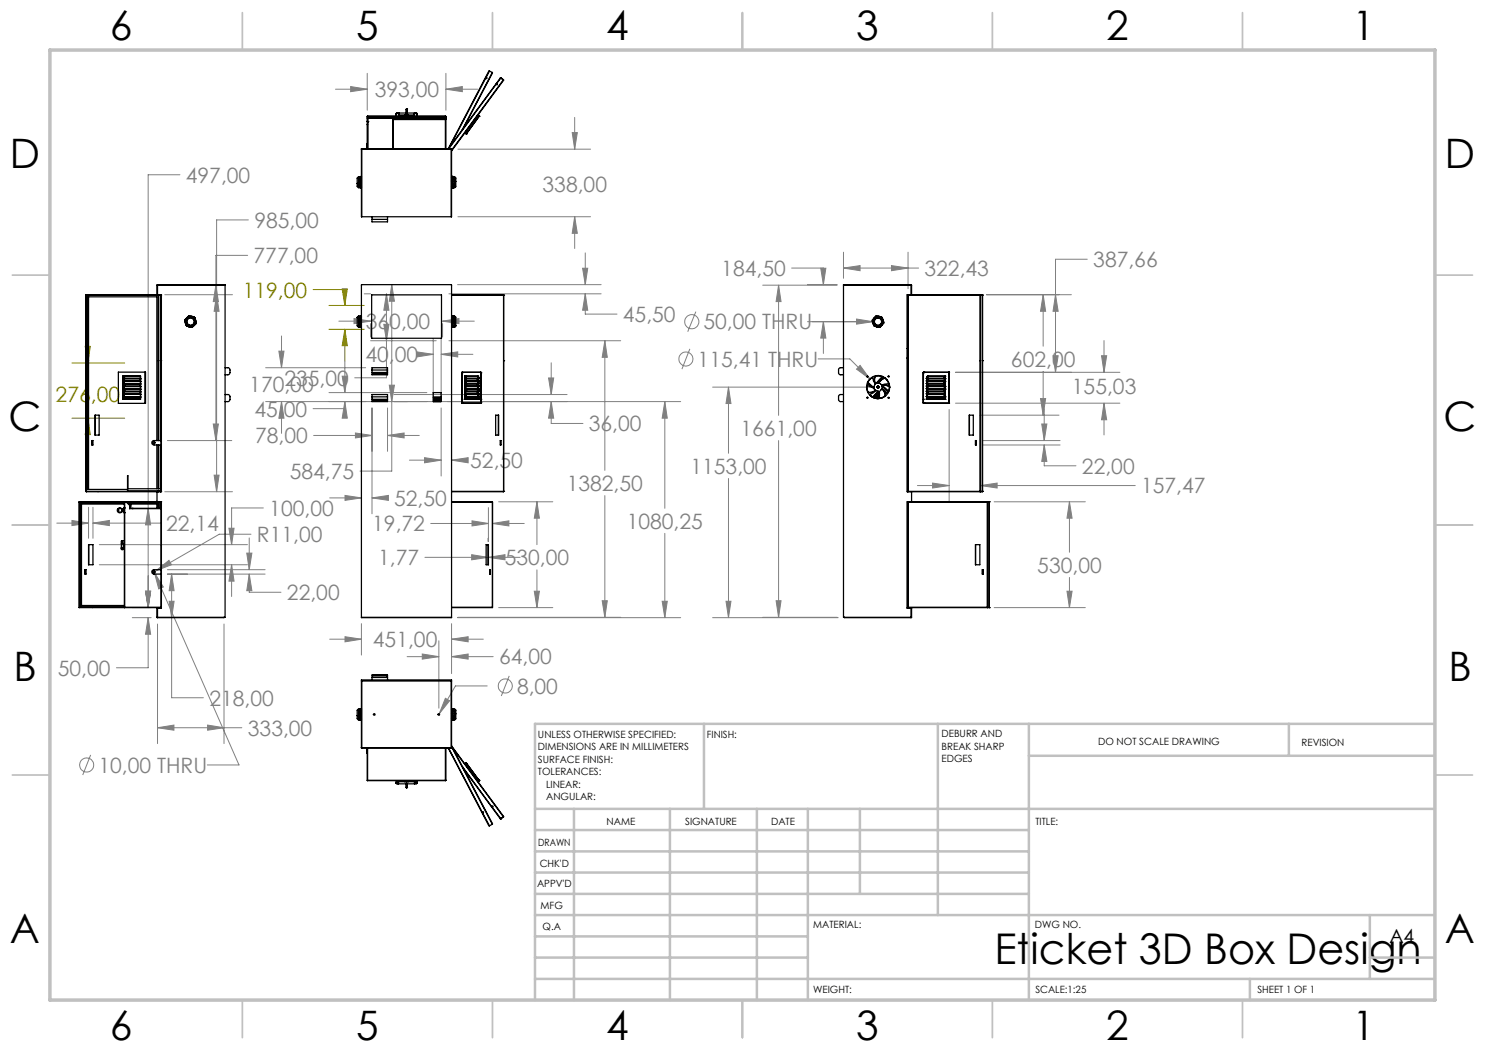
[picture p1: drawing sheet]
<svg xmlns="http://www.w3.org/2000/svg" width="297mm" height="210mm" viewBox="0 0 297 210" stroke-linecap="round" stroke-linejoin="round" font-family="sans-serif">
<g fill="none" stroke="#808080" stroke-width=".2">
<path d="M67.1 17.8h6.3M70.1 17.3l3.3 .5-3.3 .5zM73.4 14.7v7.3M89.2 17.8l3.3-.5v1zM89.2 14.7v7.3M89.2 17.8h6.3M36 35h-6.4v86.5M91.6 29.8h26.5M114.4 26.5h1.1l-.6 3.3zM114.9 23.5v6.3M32.9 58.9h13.6M43.2 57l.5 3.3h-1z"/>
<path d="M43.3 58.9l.5 3.4h-1zM49.5 51.1h-6.3v37M49.7 44h-6.4v54.3M72.8 58.8h1.3M77.3 58.8l.5 3.2h-1zM77.3 58.8v16.8h-6.4M78.4 56.9l.5 3.3h-1zM78.4 56.9v37.3h-6.4M89.8 58.8h30.4M91.5 56.9h28.7M91.6 43.3h26.5M114.9 43.3l.6 3.4h-1.1z"/>
<path d="M114.9 43.3v6.4M116.5 53.6h1l-.4 3.3zM117.1 58.8l.4 3.2h-1zM117.1 58.8v4h6.3M117.1 50.6v6.3M152.5 57h14.9M155.7 57l.5 3.3h-1zM155.7 57v26.1M158.3 53.6h6.4v3.3M161.5 56.9h5.9M164.1 53.6h1.1l-.5 3.3zM168.7 53.6l3.3-.5v1z"/>
<path d="M168.7 50.4v5.3M168.7 53.6h15M178.3 53.1l3.3 .5-3.3 .5zM181.6 50.4v7.3M197.3 58.9h17M208.6 58.9l.5 3.4h-1zM208.6 58.9v10.3M211.1 58.9l.5 3.4h-1zM217.5 51.8h-6.4v22.7M53.1 73.5h20M55.8 70.2h1l-.5 3.3zM56.3 67.2v6.3"/>
<path d="M65.8 78.5h19.6M67.8 64.2h6.3M68.4 75.2h1.1l-.5 3.3zM69 72.2v6.3M70.8 63.7l3.3 .5-3.3 .5zM74.1 64.7v2.7M74.1 68.1h13.1M76.8 64.9h1l-.5 3.2zM77.9 77h1l-.5 3.3zM78.8 78.9h34.6M83.3 70.4l3.3 .5-3.3 .5zM84.8 70.9h1.8"/>
<path d="M86.6 67.7v11.3M88.2 70.9l3.3-.5v1zM88.2 67.7v11.3M88.2 70.9h6.4M88.5 64.2l3.3-.5v1zM88.5 64.7v2.7M88.5 64.2h6.4M89.8 68.1h34.3M109.7 75.6h1l-.5 3.3zM110.2 72.6v6.3M121 68.1l.5 3.4h-1.1zM121 68.1v26"/>
<path d="M138 69.8l-1.6 4M139.2 62.3l-1.7 4M142.5 77.4h31.8M145.7 77.4l.5 3.3h-1zM145.7 77.4v13.3M161.5 64.3h13.1M163.6 71.8h6.4l4 4M164.7 64.3l.5 3.3h-1.1zM164.7 64.3v6.4M171.3 63.8l3.3 .5-3.3 .5zM172 73.1l2 2.7-2.7-2zM191.1 74.5h32.9"/>
<path d="M208.1 79.7h1l-.5 3.3zM208.6 74.3v8.7M210.6 71.1h1l-.5 3.4zM220.3 71.1h1l-.5 3.4zM220.8 68.1v6.4M32.9 98.3h13.6M33.5 88.1h12.9M42.7 84.8h1l-.5 3.3zM42.8 95h1l-.5 3.3zM53.1 80.3h83M56.3 80.3l.5 3.3h-1zM56.3 80.3v6.4"/>
<path d="M62.7 87.1h11.7M65.9 99.6h6.4M69 80.3l.5 3.3h-1.1zM69 80.3v1.4h-6.4M69 99.1l3.3 .5-3.3 .5zM71.1 86.6l3.3 .5-3.3 .5zM74.4 99.6l3.3-.5v1zM74.4 81.6v21.2M74.4 99.6h3.2M77.5 87.1l3.3-.5v1zM77.5 81.6v8.7M77.5 87.1h6.4"/>
<path d="M81.9 92h6.3M84.9 91.5l3.3 .5-3.3 .6zM88.2 81.6v13.6M90.3 92l3.3-.5v1.1zM90.3 92h2.6M110.2 80.3l.5 3.3h-1zM110.2 80.3v4.4h6.4M121 99.1v24.4M133 80.3l.5 3.3h-1.1zM133 80.3v21.4M145.7 95.7v27.8M155.7 88.1v35.4"/>
<path d="M183.5 97.1h6.3M186.5 96.6l3.3 .5-3.3 .5zM189.8 81.9v18.4M191.1 80.6h32.9M195.9 83h15.9M196.1 97.1l3.3-.5v1zM196.1 97.1h30.9M196.5 88.1h15.5M196.5 89h15.5M208.4 84.8h1l-.6 3.3zM208.8 89l.6 3.3h-1zM208.8 89v4.2h6.4"/>
<path d="M208.8 81.8v6.3M220.8 80.6l.5 3.4h-1zM220.8 80.6v6.4M11.4 104.6h6.3M14.4 104.1l3.3 .5-3.3 .5zM17.7 101.5v6.2M18.6 104.6l3.3-.5v1zM18.6 101.5v6.2M18.6 104.6h13.4M19.9 113h29.6M19.9 108.9h29.6M29.1 118.2h1l-.5 3.3z"/>
<path d="M29.6 101.7l.5 3.3h-1zM30.9 114.6l1.8 2.8-.9 .4zM30.9 114.6l16.9 38.4h-6.3M31.2 114.2l2.6-2.1 .5 .9zM33.5 113.9h19.5M33.5 114.8h19.5M34.3 114.8l.5 3.3h-1zM34.3 114.8v24.8h6.4M45.8 105.6h1l-.5 3.3zM46.3 113l.5 3.2h-1zM46.3 113v6.3M49.4 110.6h1l-.6 3.3z"/>
<path d="M49.8 114.8l.6 3.3h-1zM49.8 114.8v3.7h6.4M49.8 107.6v6.3M50.2 106.8h-6.3l-12.7 7.4M52.7 101.6h-6.4v7.3M85 111.5h12.6M86.1 104.7h11.6M94.3 110.9l3.3 .6-3.3 .5zM94.4 104.2l3.3 .5-3.3 .5zM97.6 107.7v.6M97.7 111.5l3.3-.6v1.1zM97.7 101.5v6.8"/>
<path d="M97.7 111.5h6.3M98.5 104.7l3.3-.5v1zM98.5 104.7h6.3M99.7 100.4h10.9M106.9 118.2h1l-.5 3.3zM107.4 100.4l.5 3.2h-1zM107.4 100.4v8.5M107.4 114v7.5M133 106.7v16.8M198.8 100.4h18.3M213.4 118.2h1l-.5 3.3zM213.9 100.4l.5 3.2h-1z"/>
<path d="M213.9 100.4v10M213.9 115.5v6M26.5 121.5h3.7M26.5 123.5h3.7M29.6 123.5l.5 3.4h-1zM29.6 123.5v10.1h-6.3M31.5 124.8v23.9M33.8 120.3h1l-.5 3.2zM44.8 124.8v23.9M65.9 127.8h6.4M69 127.3l3.3 .5-3.3 .6zM72.3 124.7v6.3"/>
<path d="M81.4 131.3h6.4M84.5 130.8l3.3 .5-3.3 .5zM87.8 128.2v13.4M89.1 139.7l.8 .5-2.1 2.6zM90.3 127.8l3.3-.5v1.1zM90.3 131.3l3.3-.5v1zM90.3 124.7v10M90.3 127.8h6.4M90.3 131.3h8.3M91.5 123.5h44.6M91.6 123.5h32.5M97.4 137.2h-6.3l-3.3 5.6"/>
<path d="M99.7 121.5h10.9M101.8 135.2l-1.5 4M120.4 120.1h1.1l-.5 3.4zM132.4 120.3h1.1l-.5 3.2zM142.5 123.5h25.1M145.2 120.3h1l-.5 3.2zM152.5 123.5h14.9M155.2 120.1h1l-.5 3.4zM198.8 121.5h18.3M18.1 151l-1.6 4M31.5 145.5l3.3-.5v1zM31.5 145.5h16.9"/>
<path d="M41.5 145l3.3 .5-3.3 .5z"/>
<circle cx="137.2" cy="71.8" r="1.41"/>
<circle cx="138.4" cy="64.3" r="1.41"/>
<circle cx="101.1" cy="137.2" r="1.41"/>
<circle cx="17.3" cy="153" r="1.4"/>
</g>
<path d="M62.6 57.9h6.4v3.2M68.4 57.8h1.1l-.5 3.3zM14.4 72.6h10.5M17 69.3h1.1l-.5 3.3zM17.6 66.2v6.4M65.8 65.9h7M65.8 61.1h7M69 65.9l.5 3.2h-1.1zM69 65.9v6.3M14.4 83.6h10.5M17.6 83.6l.5 3.3h-1.1zM17.6 83.6v6.4" fill="none" stroke="#808000" stroke-width=".2"/>
<g fill="none" stroke="#c0c0c0" stroke-width=".35">
<path d="M48.5 2.5v7.5M98.5 2.5v7.5M148.5 2.5v7.5M198.5 2.5v7.5M248.5 2.5v7.5M2.5 55h7.5M287 55h7.5M2.5 105h7.5M287 105h7.5M2.5 155h7.5M287 155h7.5M48.5 200v7.5"/>
<path d="M98.5 200v7.5M148.5 200v7.5M198.5 200v7.5M248.5 200v7.5"/>
</g>
<g fill="none" stroke="#c0c0c0" stroke-width=".5">
<path d="M140.8 144.8v17M187.6 144.8v38.2M205.8 144.8v55.2M205.8 151.2h81.2M257.8 144.8v6.4M287 144.8h-180v55.2M107 161.8h180M107 178.8h98.8M107 174.5h98.8M107 170.3h98.8M107 166h98.8M114.8 161.8v38.2"/>
<path d="M134 161.8v38.2M151.4 161.8v38.2M161.6 161.8v38.2M172 161.8v17M107 195.8h180M107 191.5h54.6M107 187.3h54.6M107 183h180M250 195.8v4.2M274 191.5h13M274 183v12.8"/>
</g>
<path d="M10 10h277v190h-277z" fill="none" stroke="#c0c0c0" stroke-width=".7"/>
<path d="M69 65.9l.5 3.2h-1.1zM68.4 57.8h1.1l-.5 3.3zM17 69.3h1.1l-.5 3.3zM17.6 83.6l.5 3.3h-1.1z" fill="#808000"/>
<path d="M77.5 87.1l3.3-.5v1zM71.1 86.6l3.3 .5-3.3 .5zM69 80.3l.5 3.3h-1.1zM68.4 75.2h1.1l-.5 3.3zM55.8 70.2h1l-.5 3.3zM56.3 80.3l.5 3.3h-1zM78.4 56.9l.5 3.3h-1zM77.9 77h1l-.5 3.3zM70.8 63.7l3.3 .5-3.3 .5zM88.5 64.2l3.3-.5v1zM77.3 58.8l.5 3.2h-1zM76.8 64.9h1l-.5 3.2zM107.4 100.4l.5 3.2h-1zM106.9 118.2h1l-.5 3.3zM94.4 104.2l3.3 .5-3.3 .5zM98.5 104.7l3.3-.5v1zM94.3 110.9l3.3 .6-3.3 .5zM97.7 111.5l3.3-.6v1.1zM109.7 75.6h1l-.5 3.3zM110.2 80.3l.5 3.3h-1zM83.3 70.4l3.3 .5-3.3 .5zM88.2 70.9l3.3-.5v1zM133 80.3l.5 3.3h-1.1zM132.4 120.3h1.1l-.5 3.2zM90.3 127.8l3.3-.5v1.1zM69 127.3l3.3 .5-3.3 .6zM121 68.1l.5 3.4h-1.1zM120.4 120.1h1.1l-.5 3.4zM116.5 53.6h1l-.4 3.3zM117.1 58.8l.4 3.2h-1zM90.3 92l3.3-.5v1.1zM84.9 91.5l3.3 .5-3.3 .6zM74.4 99.6l3.3-.5v1zM69 99.1l3.3 .5-3.3 .5zM155.2 120.1h1l-.5 3.4zM155.7 57l.5 3.3h-1zM172 73.1l-.7 .7 2.7 2zM171.3 63.8v1l3.3-.5zM208.1 79.7h1l-.5 3.3zM208.6 58.9l.5 3.4h-1zM178.3 53.1l3.3 .5-3.3 .5zM168.7 53.6l3.3-.5v1zM208.4 84.8h1l-.6 3.3zM208.8 89l.6 3.3h-1zM213.4 118.2h1l-.5 3.3zM213.9 100.4l.5 3.2h-1zM220.3 71.1h1l-.5 3.4zM220.8 80.6l.5 3.4h-1zM211.1 58.9l.5 3.4h-1zM210.6 71.1h1l-.5 3.4zM186.5 96.6l3.3 .5-3.3 .5zM196.1 97.1l3.3-.5v1zM164.1 53.6h1.1l-.5 3.3zM164.7 64.3l.5 3.3h-1.1zM145.7 77.4l.5 3.3h-1zM145.2 120.3h1l-.5 3.2zM41.5 145l3.3 .5-3.3 .5zM31.5 145.5l3.3-.5v1zM49.4 110.6h1l-.6 3.3zM49.8 114.8l.6 3.3h-1zM29.1 118.2h1l-.5 3.3zM29.6 123.5l.5 3.4h-1zM30.9 114.6l.9 3.2 .9-.4zM31.2 114.2l3.1-1.2-.5-.9zM33.8 120.3h1l-.5 3.2zM34.3 114.8l.5 3.3h-1zM42.7 84.8h1l-.5 3.3zM43.2 57l.5 3.3h-1zM43.3 58.9l.5 3.4h-1zM42.8 95h1l-.5 3.3zM46.3 113l.5 3.2h-1zM45.8 105.6h1l-.5 3.3zM18.6 104.6l3.3-.5v1zM14.4 104.1l3.3 .5-3.3 .5zM29.6 101.7l.5 3.3h-1zM29.1 118.2h1l-.5 3.3zM89.1 139.7l-1.3 3.1 2.1-2.6zM90.3 131.3l3.3-.5v1zM84.5 130.8l3.3 .5-3.3 .5zM114.4 26.5h1.1l-.6 3.3zM114.9 43.3l.6 3.4h-1.1zM89.2 17.8l3.3-.5v1zM70.1 17.3l3.3 .5-3.3 .5z" fill="#808080"/>
<g fill="none" stroke="#000" stroke-width=".25">
<path d="M97.2 15.5l-7.3 13.9M97.9 14.2h-.1l-8.2 15.6 10.5-14.2M97.9 14.2l-.7 1.3M97.9 14.2l.6 .3M98.5 14.5l-5.8 11M98.5 14.5l-6.1 11.5M99.3 16.8l-9.6 13M100.1 15.6h.1M100.2 15.6l.4 .4M100.2 15.6l-.9 1.2M100.2 15.5v.1M100.2 15.5l-.1 .1"/>
<path d="M100.2 15.5l.5 .4M100.6 16h.1M100.6 16l-10.3 14M100.7 15.9l-.1 .1M100.7 15.9v.1M100.7 16l-10.4 14.2M71.4 36.7v.6l.3 .2M71.4 36.7l.3 .1M71.7 35.4l-.3 .2v1.1M71.7 35.4v1.4M71.7 36.8v.7M71.7 37.5h.3"/>
<path d="M71.7 35.4h.3M72 37.5h.1M72 35.4v.3M72 35.7v1.1M72 36.8v.7M72 37.5v.1M72 37.5l.3 .1M72 35.7l.1 .3M72 36.8l.1 .4M72.1 36h.2v.3h-.2M72.1 36v.3M72.1 37.2h.2v.2h-.2"/>
<path d="M72.1 37.2v.2M72.1 35.3h.1M72.1 35.3h.2h-.2M72.1 35.3l-.1 .1M72.1 36.3l-.1 .5M72.1 35.3l-.1 .4M72.1 37.4l-.1 .1M72.3 29.8h.1M72.3 29.8l.1 13.5M72.4 29.8v13.5M72.4 29.8h17.8M73.3 29.2v.6"/>
<path d="M73.3 29.2h.1M73.4 23.6h15.8M73.4 23.3h.1M73.4 24.3h.1M73.4 24.9h.1M73.4 28.7v.5M73.4 28.7h-.1v.5M73.4 23.3v5.4M73.4 29.2v.6M73.5 23.2v.1M73.5 23.2l-.1 .1M73.5 24.3h.1"/>
<path d="M73.5 23.3v6.5M73.5 23.2h15.6M73.5 23.3h15.6M73.6 24.3h.1M78.6 23.9h10.6M78.6 23.9v5.9M79.2 22.7h.6M79.2 22.8v.1M79.2 22.7v.1M79.2 22.7l.1-.1 .5 .1M79.2 22.9v.3M79.4 22.6h.2"/>
<path d="M79.6 22.6h-.2h.3M79.7 22.6h.1M79.7 22.6h1.5M79.8 22.7v.2M79.8 22.7h.1M79.8 22.9v.3M79.8 23h1.5M80.8 23.8h1M80.8 23.2h.1M80.8 23.2h1M80.9 23.2h-.1M80.9 23.2h.9"/>
<path d="M80.9 23.1h.8M80.9 23.1v.1M81 23.6v.2M81 23.8h.1M81.3 22.8v.2M81.3 22.8h.1M81.3 21.8l.1 .1v.9M81.3 21.8h-.1l.1 1M81.3 21.8h.1M81.3 21.8v1M81.4 22.8v.2M81.4 23h1.4"/>
<path d="M81.4 22.6h1.5M81.6 23.8h.1M81.6 23.6v.2M81.7 23.1l.1 .1M81.8 23.2h.1M82.8 22.7h.6M82.8 22.8v.1M82.8 22.7v.1M82.8 22.9v.3M82.9 22.6h.3h-.2M82.9 22.6l.5 .1M82.9 22.6h.1"/>
<path d="M82.9 22.6l-.1 .1M83.1 22.6h.1M83.4 22.7v.2M83.4 22.7h.1M83.4 22.9v.3M89 23.8v-.2h-15.4v6.2M89.1 23.3h.1M89.1 23.2v.1M89.1 23.2l.1 .1M89.1 23.3v.5M89.1 23.9v5.9M89.2 23.3v6.5"/>
<path d="M89.2 23.8h-10.6v6M90.2 29.8h.1M90.2 29.8h-17.9M90.2 29.8v13.5M90.3 29.8l-.1 13.5M90.3 37.5v.1M90.3 36.8v.1M90.3 35.6v.2M90.3 37.6h.3M90.3 37.6h.1M90.3 35.6v-.3h.3v.3M90.3 35.3v.1"/>
<path d="M90.3 35.8v1M90.3 36.9v.7M90.3 36.8h.3M90.3 36.9h.3M90.3 35.8h.3M90.3 35.6h.3M90.6 36.8v.1M90.6 35.6v.2M90.6 35.8v1M90.6 36.9v.7M90.9 35.4l.3 .2v.7M90.9 36.3h.3"/>
<path d="M90.9 35.4h-.3v2.1h.3M90.9 36.3v1.2M90.9 35.4v.9M91.2 36.3v1.1l-.3 .1M93 26.6h.1M93 26.6l.2 .2M93 26.6l.3 .2M93.2 26.8h.1M93.3 26.8h.1M95.6 23.1h.1M95.6 23v.1M95.6 23.1l-2.6 3.5"/>
<path d="M95.6 23.1l.2 .2M95.8 23.3h.1M95.8 23.2v.1M95.8 23.3l-2.5 3.5M17.2 59h.1M17.2 59h14.4M17.2 59v39.3M17.3 58.9l-.1 .1M17.3 58.9h14.1M17.6 59.4v38.5M17.7 59.4v38.5M31.4 57h.1"/>
<path d="M31.4 58.9h.1M31.4 57v1.9M31.5 58.9h.8v39.4h-15.1M31.5 56.9v.1M31.5 56.9h13.5v.1M31.5 56.9l-.1 .1M31.5 57h13.5M31.5 57v1.9M31.6 59h.2M31.6 59v29.1M31.8 59h.3M31.8 59v29.1"/>
<path d="M32.1 59h.1M32.1 59v29.1M32.2 58.9v39.4M45 57v66.5h-13.5M72.4 43.3h17.8M74.3 59h14v8.7h-14zM74.4 43.9v.5h3.1v-.5M74.4 43.3v.6M74.4 43.9h3.1M77.5 43.3v.6M90.3 58.9h10.3M90.3 59h10.4"/>
<path d="M100.6 58.9l.1 .1M100.7 59h.1M100.7 59v39.3M168.7 57v66.5h13.5M168.7 57h13.5M181.5 58.9v39.4M181.6 59v39.3M181.6 59h14.4M182.2 56.9v.1M182.2 56.9h-13.5v.1M182.2 57h.1M182.2 56.9l.1 .1"/>
<path d="M182.2 57v1.9M182.3 57v1.9M196 59h.1M196 59v39.3M196.1 59h.4M196.1 59v39.3M196.4 58.9l.1 .1M196.4 58.9h-15v39.4h15.1M196.5 59h.1M196.5 59v39.3M17.2 72.1h.1M17.6 72.1h.1"/>
<path d="M23.7 74.4h5.4v6.3h-5.4zM24.6 75.2h3.5v4.7h-3.5zM24.6 75.2v4.7M24.7 78.4l.2 .4M24.7 79.4h3.4M24.7 78.9h3.4M24.7 77.8h3.4M24.7 77.3h3.4M24.7 76.8h3.4M24.7 76.3h3.4M24.7 75.8h3.4M24.7 78.4h3.4"/>
<path d="M24.7 75.3v4.6M24.7 75.3l.2 .4M24.7 75.2v.1M24.7 75.8l.2 .4M24.7 76.3l.2 .4M24.7 76.8l.2 .4M24.7 77.3l.2 .4M24.7 77.8l.2 .5M24.7 78.4h.1M24.7 78.9l.2 .4M24.7 79.4l.2 .4M24.7 75.2h3.4"/>
<path d="M24.7 75.2l.2 .5M24.8 78.9h.1M24.8 79.4h.1M24.8 77.8h.1M24.8 76.8h.1M24.8 75.8h.1M24.8 77.3h.1M24.8 76.3h.1M24.8 79.3h.1M24.8 77.2h.1M24.8 75.7h.1M24.8 78.8h3.3"/>
<path d="M24.8 78.3h3.3M24.8 76.7h3.3M24.8 76.2h3.3M24.8 75.7v.1M24.8 77.2v.1M24.8 79.3v.1M24.8 78.8h.1M24.8 78.3v.1M24.8 79.8v.1M24.8 77.7v.1M24.8 76.7v.1M24.8 76.2v.1"/>
<path d="M24.8 78.3h.1M24.8 76.7h.1M24.8 76.2h.1M24.8 77.7h3.3M24.8 75.7h3.3M24.9 77.8h.1M24.9 78.8h.1M24.9 78.3h.1M24.9 79.3h.1M24.9 77.2h.1M24.9 76.7h.1M24.9 76.2h.1"/>
<path d="M24.9 75.7h.1M24.9 79.8h.1M24.9 77.7h.1M24.9 79.8v.1M24.9 77.7v.1M24.9 79.3h3.2M24.9 77.8h3.2M24.9 77.2h3.2M24.9 75.7h3.2M28.1 79.4h.1M28.1 78.9h.1M28.1 78.4h.1"/>
<path d="M28.1 77.8v.1M28.1 77.8h.1M28.1 77.3v.1M28.1 77.3h.1M28.1 76.8h.1M28.1 76.3h.1M28.1 75.8h.1M28.1 75.2v.1M29 74.4v6.3M31.6 72.1h.2M32.1 72.1h.1M32.2 69.7h.1"/>
<path d="M32.2 71.7h.1M37.9 65.1l-.1 .3M38.3 63.6a.79 .79 0 0 0-1 .5 .79 .79 0 0 0 .6 1M38.3 63.6a.79 .79 0 0 1 .6 .9 .79 .79 0 0 1-1 .6M38.4 63.3l-.1 .3M38.4 63.3a1.08 1.08 0 0 0-1.3 .7 1.08 1.08 0 0 0 .7 1.4M38.4 63.3a1.08 1.08 0 0 1 .7 1.3 1.08 1.08 0 0 1-1.3 .8M38.4 63.3l-.6-.1-.8 .8 .2 1.1 .6 .3M38.4 63.3l.6 .3 .3 1-.8 .8h-.7M45 78.9h.7l.3 .4-.1 .8-.2 .2h-.7M45 73.5h.7l.3 .4-.1 .9-.2 .2h-.7M71.4 63.6v.3a1.56 1.56 0 0 0 .2 1.5h.1"/>
<path d="M71.4 63.5v.1M71.7 63.2l-.3 .3M71.7 63.3l-.3 .3M71.7 63.3v2.1M71.7 63.2v.1M71.7 65.4h.3M71.7 63.2h.3M72 64.1v1M72 65.1v.3M72 63.2v.1M72 63.3v.8M72 65.4h.1"/>
<path d="M72 64.1l.1 .4M72 63.3l.1 .1M72 65.1l.1 .3M72.1 64.5v.2M72.1 64.5h.2v.2h-.2M72.1 63.4h.2v.2h-.2M72.1 63.4v.2M72.1 65.4v.1M72.1 63.2h-.1M72.1 65.4h.2M72.1 63.6l-.1 .5M72.1 64.7l-.1 .4"/>
<path d="M72.3 65.4v.1M72.3 63.2l-.3 .1M74.4 79.4v-.5h3.1v.5M74.4 79.9v.4h3.1v-.4M74.4 74.5v.5h3.1v-.5M74.4 74v-.5h3.1v.5M74.4 79.4h3.1M74.4 79.9h3.1M74.4 74v.5M74.4 79.4v.5M74.4 74h3.1M74.4 74.5h3.1"/>
<path d="M74.5 80h2.9v.2h-2.9zM74.5 74.6h2.9v.3h-2.9zM77.5 74v.5M77.5 79.4v.5M86.6 78.5h1.6v1.8h-1.6zM86.6 79.4h1.6M86.7 79.5v.8M87 79.5h.9v.5h-.9zM87 79.7h.9M88.2 79.5v.8M90.3 65.4h.1M90.3 63.2h.6"/>
<path d="M90.3 64v.2M90.3 65.1v.2M90.3 63.2h.1M90.3 64.2h.3M90.3 65.3v.2h.3v-.2M90.3 65.1h.3M90.3 64.2v.9M90.3 63.2v.8M90.3 64h.3M90.3 65.3h.3M90.3 63.2h.3M90.6 63.2h.1"/>
<path d="M90.6 65.4h.1M90.6 64v.2M90.6 63.2v2.2M90.6 65.1v.2M90.6 65.4h.3M90.6 63.2v.8M90.6 64.2v.9M90.9 63.2a1.35 1.35 0 0 1 .3 1.4v.5M90.9 63.2v2.2M90.9 65.4h.1M91.2 65.1l-.3 .3M92.4 79.9h.1"/>
<path d="M92.4 74.6h.1M92.4 74.5h3.8v6.1h-3.8zM92.4 74.5h.1M92.5 74.5l-.1 .1M93 75.7h.1M93 76.2h.1M93 76.7v.1M93 77.2h.1M93 77.7v.1M93 78.3h.1M93 78.8h.1M93 79.3h.1"/>
<path d="M93 79.8v.1M93 79.8h.1M93 79.5h.1M93 78.9h.1M93 78.4h.1M93 76.9h.1M93 77.7h.1M93 77.9h.1M93 77.4h.1M93 76.7h.1M93 76.3h.1M93 75.8h.1"/>
<path d="M93 75.3h.1M93 75.3v.4M93 75.8v.4M93 76.3v.4M93 76.9v.3M93 77.4v.3M93 77.9v.4M93 78.4v.4M93 78.9v.4M93 79.5v.3M93 75.2v.1M93 76.8v.1"/>
<path d="M93 77.3v.1M93 77.8v.1M93 78.3v.1M93 79.4v.1M93 79.9h.1M93 79.4h.1M93 76.8h.1M93 77.8h.1M93 77.3h.1M93 75.2h.1M93 79.4h2.6M93 79.3h2.8"/>
<path d="M93 78.8h2.6M93 77.8h2.6M93 77.8h2.8M93 77.3h2.6M93 77.2h2.8M93 76.8h2.6M93 76.3h2.6M93 75.8h2.6M93 75.7h2.8M93 75.2h2.6M93 79.9h2.8M93 78.4l.2 .4"/>
<path d="M93 78.4l.3 .4M93 78.9l.2 .4M93 78.9l.3 .4M93 77.9l.2 .4M93 77.8l.3 .4M93 79.5l.2 .3M93 79.4l.3 .4M93 77.4l.2 .3M93 77.3l.3 .4M93 75.8l.2 .4M93 75.8l.3 .4M93 76.3l.2 .4"/>
<path d="M93 76.3l.3 .4M93 75.3l.2 .4M93 75.2l.3 .5M93 76.9l.2 .3M93 78.8h2.8M93 77.7h2.8M93 78.3h2.8M93 76.7h2.8M93 76.2h2.8M93 78.4h2.6M93 76.2v.1M93 75.7v.1"/>
<path d="M93 77.2v.1M93 79.3v.1M93.2 79.8v.1M93.3 79.3h.1M93.2 79.3h.1M93.2 78.8h.1M93.2 78.3h.1M93.2 76.2h.1M93.2 77.7h.1M93.2 76.7h.1M93.2 77.2h.1M93.3 75.7h.1"/>
<path d="M93.2 75.7h.1M93.3 79.8h.1M93.3 78.8h-.1M93.3 78.2l-.1 .1M93.3 77.7h.1M93.3 77.2h.1M93.3 78.8h2.5M95.4 79.9h.1M95.4 75.7v.1M95.4 76.2v.1M95.4 76.7v.1M95.4 77.2v.1"/>
<path d="M95.4 77.8h.1M95.4 78.3v.1M95.4 78.8v.1M95.4 79.3v.1M95.5 79.3h.1M95.5 78.8h.1M95.5 78.3h.1M95.5 77.8h.1M95.5 77.2h.1M95.5 76.8h.1M95.5 76.2h.1M95.5 75.7h.1"/>
<path d="M95.5 79.4h.1M95.5 78.4h.1M95.5 77.3h.1M95.5 76.3h.1M95.5 75.8h.1M95.5 79.9h.1M95.5 78.3v.1M95.5 78.9h.1M95.5 76.2v.1M95.5 76.7v.1M95.5 75.7v.1M95.5 77.2l.1 .2"/>
<path d="M95.5 78.3l.1 .1M95.5 78.8v.1M95.5 79.3v.1M95.6 75.2h.1M95.6 78.9h.1M95.6 76.8h.1M95.6 79.4h.1M95.6 78.8h.1M95.6 78.3v.1M95.6 77.8v.1M95.6 77.3v.1M95.6 76.7v.1"/>
<path d="M95.6 75.8h.1M95.6 75.2v.1M95.6 77.8l.2 .5M95.6 78.4l.2 .4M95.6 78.9l.2 .4M95.6 79.4l.2 .4M95.6 77.4l.2 .3M95.6 75.8l.2 .4M95.6 76.8l.2 .4M95.6 76.3l.2 .4M95.6 75.3l.2 .4M95.6 77.3l.2 .4"/>
<path d="M95.8 78.8h.1M95.8 79.9h.1M95.8 79.3h.1M95.8 77.2h.1M95.8 78.3h.1M95.8 76.2h.1M95.8 75.7h.1M95.8 77.7v.1M95.8 78.2v.1M95.8 79.8v.1M95.8 76.7h.1M95.8 79.8h.1"/>
<path d="M95.8 77.7h.1M96.1 74.5l.1 .1M96.1 74.5h.1M96.2 74.6h.1M96.2 79.9h.1M100.7 72.1h.1M168.7 78.9h-.7l-.3 .3v.9l.3 .2h.7M168.7 73.5h-.7l-.3 .4v.8l.3 .3h.7M173.3 77.4h.1M173.5 79.5v.1M173.5 76.6l1.6 1.4M173.5 75.2v.2"/>
<path d="M173.6 78.4a1.46 1.46 0 0 0 1.6-.3l-.6 .5-.6 .3 .6 .5M173.7 76.8l.5 .4M174 79h.1M174 79.1h.2M174.4 79.4h.1M174.4 77.4l-.9-.3a1.26 1.26 0 0 0 .1 1.3M174.5 77.3l.3 .1M174.6 79.4h.1M174.7 77.4l.1 .1h-.1M174.9 79.6l-.1-.1 .4 .1M174.9 79.5v.1M175 79.6h.1"/>
<path d="M175.1 75.2a1.41 1.41 0 0 0 0 1.6l-.4-.6-.1-.7a1.58 1.58 0 0 0-1 1M175.1 75.2l-.2 .8 .3 .8M175.1 75.2h.6l.7 .1M175.1 78l.5 .2 .1 .1-.1 .1M175.1 79.6v.1M175.1 63.2h.2l1.1 .3 .3 1.2-.7 .7-1.2-.3-.4-.9zM175.1 78l-.7 .4h-.8M175.2 79.6h.1M175.2 79.7h.1M175.2 79.6v.1M175.3 79.7h.1M175.3 79.6v.1"/>
<path d="M175.4 65.1v.3M175.4 79.4v.3l-.1-.2M175.5 79.7h.1M175.6 79.7l-.1-.3v.3M175.6 78.4l-1 1.1M175.6 78.4l-.9 1.1M175.6 75.1h.1M175.6 78.4l-.1-.1-1 1.2M175.6 79.1h.3M175.6 79.4h.2l-.1 .3zM175.6 79h.3M175.7 79.7h.1"/>
<path d="M175.8 63.5a.81 .81 0 0 0-1 .7 .81 .81 0 0 0 .6 .9M175.8 63.5a.81 .81 0 0 1 .6 1 .81 .81 0 0 1-1 .6M175.8 78.4l-.3 .9-.3 .3M175.8 63.3a1.06 1.06 0 0 1 .8 1.2 1.06 1.06 0 0 1-1.2 .9M175.8 63.3v.2M175.8 63.3a1.06 1.06 0 0 0-1.3 .8 1.06 1.06 0 0 0 .9 1.3M175.8 78.4l-.2 .9-.4 .3M175.9 78.3l-.1 1.3a1.27 1.27 0 0 0 1.3-.5M176.2 79.6h.1M176.3 77.8l.5 .6 .3 .7M176.4 77a1.6 1.6 0 0 1 1.5 .4l-.7-.3zM176.5 75.3l-1.6 1.7-.1 .6-1.3-1.2"/>
<path d="M176.5 79.5v.1M176.6 75.3l-1.2 1.4 .7 .1 1.7 1.4M177 75.6l-.8 .3-.4 .8 .2-.6M177 75.6l-.7 .4-.5 .7M177 75.6l.8 1.2h-1l-.4 .2M177.4 76l.1 .1M177.6 79.5h.2M177.6 75.3h.2M177.7 78.3l-.3 .4-.3-.5-.7-.5a1.42 1.42 0 0 1 .7 1.4M177.7 78.4l-1.3-1.2-.2 .8-1.4 1.6M177.9 77.4l-.2 .8M177.9 77.3v.2"/>
<path d="M177.9 77.4h.1M181.4 69.7h.1M181.4 71.6h.1M181.6 72.1h.1M184.6 74.5h5.2v6.1h-5.2zM184.7 74.6h.1M184.7 79.9h.1M184.7 74.6v5.9M184.7 74.5h.1M184.7 74.5v.1M185.3 75.7h3.7M185.3 77.2h3.7"/>
<path d="M185.3 76.2h.1M185.3 77.7l3.7 .1M185.3 76.7h.1M185.3 78.3h.1M185.3 79.8h.1M185.3 79.3h3.7M185.3 78.8h3.7M185.3 75.7h.1M185.3 77.2h.1M185.3 77.7h.1M185.3 79.3h.1M185.3 78.8h.1"/>
<path d="M185.3 79.8h3.7M185.3 77.7h3.7M185.3 78.2l3.7 .1M185.3 76.7h3.7M185.3 76.2h3.7M185.3 78.8h3.5M185.5 79.9h.1M185.5 75.7h.1M185.5 76.2h.1M185.5 76.7v.1M185.5 77.2h.1M185.5 77.8h.1"/>
<path d="M185.5 78.3h.1M185.5 78.8h.1M185.5 79.3h.1M185.5 75.2v.1M185.5 75.8h.1M185.5 76.3h.1M185.5 76.8v.1M185.5 77.3v.1M185.5 77.8v.1M185.5 78.3v.1M185.5 78.9h.1M185.5 79.4v.1"/>
<path d="M185.5 75.2h.1M185.5 76.8h.1M185.5 77.3h.1M185.5 79.4h.1M185.5 75.8l-.2 .4M185.5 77.3l-.2 .4M185.5 78.4h.1M185.5 79.4l-.2 .4M185.5 79.4h3.5M185.5 78.8l3.5 .1M185.5 77.8h3.5M185.5 77.3h3.5"/>
<path d="M185.5 76.8h3.5M185.5 76.3h3.5M185.5 75.8h3.5M185.5 75.2h3.5M185.5 78.4h3.5M185.5 75.3l-.2 .4M185.5 76.3l-.2 .4M185.5 76.8l-.2 .4M185.5 77.8l-.2 .5M185.5 78.4l-.2 .4M185.5 78.9l-.2 .4M185.5 76.2v.1"/>
<path d="M185.5 75.7v.1M185.5 77.2v.1M185.5 78.8v.1M185.5 79.3v.1M185.6 79.9h.1M185.6 75.7v.1M185.6 76.2v.1M185.6 76.7v.1M185.6 77.2v.1M185.6 77.8h.1M185.6 78.3v.1M185.6 78.8v.1"/>
<path d="M185.6 79.3v.1M188.8 76.2h.1M188.8 75.7h.1M188.8 77.7h.1M188.8 77.2h.1M188.8 76.7h.1M188.8 78.2v.1M188.8 78.3h.1M188.8 78.8h.1M188.8 79.3h.1M188.8 79.8v.1M188.8 79.8h.1"/>
<path d="M188.9 79.3h.1M188.9 78.8h.1M188.9 78.3h.1M188.9 77.8h.1M188.9 77.2h.1M188.9 76.8h.1M188.9 76.2h.1M188.9 75.7h.1M188.9 76.3h.1M188.9 77.3h.1M188.9 76.7l.1 .1M188.9 75.8h.1"/>
<path d="M188.9 79.4h.1M188.9 78.9h.1M188.9 78.3v.1M188.9 79.9h.1M188.9 75.7v.1M188.9 76.2v.1M188.9 77.2v.1M188.9 78.8v.1M188.9 79.3v.1M189 79.4v.1M189 78.9h.1M189 78.3v.1"/>
<path d="M189 77.8v.1M189 77.3v.1M189 76.8v.1M189 76.3h.1M189 75.8h.1M189 75.2v.1M189 78.4h.1M189 77.7l-.1 .1M189 75.7h-.1M189 77.2h-.1M189 79.3h-.1M189 79.8l-.1 .1"/>
<path d="M189 76.2h.1M189 76.7h.1M189 76.8h.1M189 77.2h.1M189 75.3h.1M189 75.7h.1M189 77.7h.1M189 77.4h.1M189 75.2h.1M189 78.8h.1M189 77.9h.1M189 77.8h.1"/>
<path d="M189 78.3h.1M189 77.3h.1M189 79.3h.1M189 79.5h.1M189 79.4h.1M189 79.8h.1M189 79.9h.1M189 75.3v.4M189 75.8v.4M189 76.3v.4M189 76.9v.3M189 77.4v.3"/>
<path d="M189 77.9v.4M189 78.3v.5M189 78.9v.4M189 79.5v.3M189 76.8l-.2 .4M189 76.9l-.2 .3M189 75.8l-.2 .4M189 76.3l-.2 .4M189 75.2l-.2 .5M189 75.3l-.2 .4M189 77.3l-.2 .4M189 77.8l-.2 .4"/>
<path d="M189 77.9l-.2 .4M189 78.4l-.2 .4M189 79.4l-.2 .4M189 79.5l-.2 .3M189 78.9l-.2 .4M189 77.7v.1M189 76.7v.1M189.7 74.5l.1 .1M189.7 74.5h.1M189.8 74.5h.1M189.8 79.9h.1M189.8 74.6v5.9"/>
<path d="M189.8 74.6h.1M196 72.1h.1M196.5 72.1h.1M17.2 98.3h.1M17.2 98.3h14.4M18.4 88.1h.2v.9h-.2zM19 83h.8v4h-.8zM19.1 83v4M31.4 88.1v-28.7h-13.9v38.5h8M31.4 89v8.7M31.5 98.3l-.1 .1v1.9l.1 .1M31.6 98.3h.2"/>
<path d="M31.6 89v8.7M31.6 98.2v.1M31.8 98.3h.3M31.8 89v8.7M31.8 98.2v.1M32.1 98.3h.1M32.1 89v8.7M32.1 98.2v.1M32.2 88.1h-1.4a.44 .44 0 0 0-.4 .5 .44 .44 0 0 0 .4 .4h1.4M32.2 97.7h-6.6l-.1-2.6v3.1h6.7M86.7 80.1h1.5M90.3 98.3h10.3"/>
<path d="M90.3 98.3h10.4M92.4 80.5l.1 .1M92.4 80.6h.1M92.4 80.5h.1M96.1 80.6h.1M96.2 80.5l-.1 .1M96.2 80.5h.1M99.1 83h.6v4h-.6zM99.7 83v4M100 88.1h.2v.9h-.2zM100.1 88.1v.9M100.7 98.3h-.1"/>
<path d="M100.7 98.3h.1M181.5 89h.1M181.5 88.1h.1M181.5 97.7h.1M181.5 98.2h.1M181.6 98.3h.1M181.6 98.3h14.4M182.2 98.3l.1 .1-.1 2M184.7 80.5v.1M184.7 80.5h.1M184.7 80.6h.1M189.7 80.6h.1"/>
<path d="M189.8 80.5l-.1 .1M189.8 80.5h.1M189.8 80.6h.1M193.9 83h.8v4h-.8zM193.9 83v4M195.1 88.1h.2v.9h-.2zM196 98.3h.1M196.1 98.3h.4M196.5 98.3h.1M15.8 100.4h9.1M15.8 100.4h16.5v21.2M15.8 100.4v21.1"/>
<path d="M16.1 100.7l.1 .1M16.1 100.7h8.8M16.1 100.7v20.5M16.2 100.8h8.7M16.2 100.8v20.3M16.3 100.8v20.3M17 113.9h.2v.9h-.2zM17 113.9v.9M17.7 108.9h.9v4.1h-.9zM17.7 108.9v4.1M23.6 101.9h.1v.4zM24.3 109.5a.25 .25 0 0 0 0 .4 .25 .25 0 0 0 .3 0 .25 .25 0 0 0 .1-.3"/>
<path d="M24.3 109.5l.4 .1M24.3 108.8h.4M24.3 108.8v.7M24.3 108.6v.2M24.3 108.2v.5M24.3 108.2h.6M24.3 108.7h.6M24.4 108.4l.1 .1zM24.4 101.9v.4M24.4 101.9a.5 .5 0 0 0-.7-.2 .5 .5 0 0 0 0 .8 .5 .5 0 0 0 .7-.2M24.4 101.9h.3M24.4 102.3h.3"/>
<path d="M24.5 108.4h.1M24.5 108.4h-.1M24.7 108.8h.1M24.7 108.7v.9M24.7 102.4v.1M24.7 101.7v.4M24.7 102.1v.3M24.7 102.1v.4M24.7 102.5h.1M24.8 102.5h.1M24.8 101.6h.1M24.8 101.6v.9"/>
<path d="M24.8 101.6l-.1 .1M24.9 101.6h.1M24.9 102.5h.1M24.9 100.4h.1M24.9 101.6v.9M24.9 100.4v21.1M24.9 100.4h.4M25.3 100.4l.7 .6M25.3 100.4l.6 .7M25.4 100.4h6.3M25.6 100.7h5.9M25.7 100.8h.4"/>
<path d="M25.9 101.1h.1M25.9 101.7h6.3M25.9 101.1v.6M26 101l-.1 .1M26 101v.1M26 101.7h-.1M26 101.7h6.2M26 101.1v.6M26.1 100.4v1.3M26.1 101.2h.1M26.6 101.7h.1M31.5 100.7l-5.4 .1"/>
<path d="M31.5 100.7v1M31.7 100.4h.1v1.3M31.7 100.4v1.3M32.1 100.4h.1M32.1 100.4v1.3M32.2 113.9h-1.4a.44 .44 0 0 0-.4 .5 .44 .44 0 0 0 .4 .4h1.4M32.2 100.4v21.1M90.3 100.4h8.2h-8.2M97.2 108.9h.5v4.1h-.5zM97.6 108.9v4.1M98 113.9h.1v.9h-.1zM98 113.9v.9"/>
<path d="M98.5 100.4v21.1M181.5 101.7h.1M181.5 100.4v21.1M181.6 100.4v21.1zM181.6 100.4h15.8M195.1 108.9h.9v4.1h-.9zM196.5 113.9h.2v.9h-.2zM196.5 113.9v.9M197.4 100.4h.2v21.1h-.2M197.4 100.4v21.1M197.9 100.4h.1M197.9 100.4h-16.5v21.2"/>
<path d="M197.9 100.4v21.1M15.8 121.5h16.4M16.1 121.2h8.8M16.2 121.1l-.1 .1M16.2 121.1h8.7M24.9 121.5h.1M24.9 121.5h-9.1M24.9 121.5h7.3M31.4 121.6l.1-.1v.1M31.4 121.6h.1M31.4 123.5h.1M31.4 121.6v1.9"/>
<path d="M31.5 123.5h.1M31.5 121.6h.8M31.5 121.6v1.9M32.2 121.5l.1 .1M44.8 123.5h-13.3M72.3 123.5l.1-66.6 17.9 .1v66.5M72.3 123.5h18M72.3 136.2h.1M72.4 136.2v13.3M72.4 136.2h17.8M74.4 135.5v-.5h3.1v.5M74.4 135.5v.5"/>
<path d="M74.4 135.5h3.1M74.5 135v.2h2.9v-.2M77.5 135.5v.5M90.2 136.2h.1M90.2 136.2v13.3M90.3 121.5h8.2h-8.2M168.9 123.5h13.3M181.4 121.6h.8M181.5 121.5l-.1 .1M181.5 121.5h16.4M181.5 121.5h15.9M182.2 123.5h.1"/>
<path d="M182.2 121.6h.1M182.2 121.6v-.1l.1 .1M182.2 121.6v1.9M182.3 123.5h-.1M182.3 121.6v1.9M197.9 121.5h.1M71.4 143.1v.6l.3 .3M71.4 143.1l.3 .1M71.7 141.8l-.3 .3v1M71.7 141.8v1.4M71.7 143.2v.8M71.7 144h.3"/>
<path d="M71.7 141.8h.3M72 141.8v.4M72 142.2v1M72 143.2v.7M72 143.9v.1M72 144h.1M72 143.9l.1 .2h.2M72 142.2l.1 .3M72 143.2l.1 .4M72.1 142.5v.2M72.1 142.5h.2v.2h-.2M72.1 143.6h.2v.2h-.2"/>
<path d="M72.1 143.6v.2M72.1 141.7h.2l-.2 .1M72.1 141.7v.1M72.1 141.7l-.1 .1M72.1 142.7l-.1 .5M72.1 141.8l-.1 .4M72.1 143.8l-.1 .1M72.3 149.5h.1M72.3 149.5l17.9 .1M72.3 149.5v-13.5h18v13.5M72.4 149.5h17.8M73.3 150.2v.4h.1"/>
<path d="M73.3 150.2h.1M73.3 149.6v.6M73.4 156.1h.1M73.4 149.6v6.5M73.5 156.1h.1M73.5 156.1h15.6M73.5 149.6v6.5M79.2 156.7h.1M79.2 156.5v.1M79.2 156.7h.2M79.2 156.1v.4M79.2 156.6v.1"/>
<path d="M79.3 156.6l.1 .1 .3 .1M79.4 156.4l-.1 .2M79.4 156.4h.1M79.4 156.3h.1M79.4 156.7h.1M79.4 156.1v.3M79.6 156.1v.2l-.2 .1M79.7 156.3h-.3l-.1 .3M79.7 156.3v.5M79.7 156.3h3.2M79.7 156.8h3.2M79.8 156.1v.2"/>
<path d="M80.8 156.1h.1M80.8 156.1l.1 .1M80.8 156.1h1M80.9 156.2h.9M80.9 156.2v.1M80.9 156.3h.8M81.2 156.8v.7h.1M81.3 156.3h.1M81.3 157.5h.1M81.3 156.8v.7zM81.4 156.3h.1M81.4 156.8l-.1 .7"/>
<path d="M81.8 156.1h.1M81.8 156.1v.1M81.8 156.2l-.1 .1M82.8 156.1v.2M82.9 156.3h.3l.1 .3M82.9 156.3v.5M83 156.1v.2M83 156.3l.2 .1M83.2 156.3h.1M83.2 156.7h.1M83.2 156.4l.1 .2M83.2 156.4h.1"/>
<path d="M83.2 156.1v.3M83.3 156.6h.1M83.3 156.6l-.4 .2M83.3 156.7h.1M83.4 156.1v.6M83.4 156.7h-.2M89.1 156.1h.1M89.1 149.6v6.5M89.2 156.1h-.1M89.2 149.6v6.5M89.6 149.6l8.2 15.5 .1 .1M89.7 149.6l6.8 12.9"/>
<path d="M90.2 149.5v.1M90.2 149.5h.1M90.3 149.5l-.1 .1M90.3 144h.1M90.3 149.4l8.2 15.4M90.3 143.2v.2M90.3 142.1v.1M90.3 144v.1M90.3 141.7h.3v.4M90.3 141.8h.1M90.3 142.2v1M90.3 143.4v.6"/>
<path d="M90.3 143.2h.3M90.3 143.4h.3M90.3 144h.3M90.3 142.2h.3M90.3 141.7v.4M90.3 142.1h.3M90.5 149.6l10.1 13.7M90.6 143.2v.2M90.6 142.1v.1M90.6 144v.1M90.6 142.2v1M90.6 143.4v.7"/>
<path d="M90.9 141.8l.3 .2v.8M90.9 142.7l.3 .1M90.9 141.8h-.3v2.2h.3M90.9 142.7v1.3M90.9 141.8v.9M91.2 142.8v1l-.3 .2M92.5 153.3l5.9 8.1M92.7 153.8l7.4 10M93 152.7v.1M93 152.8h.1M93 152.8v.1M93 152.9h.1"/>
<path d="M93.2 152.7h.1M93.2 152.7l-.2 .1M93.2 152.6h.1M93.2 152.6l2.6 3.5M93.2 152.7l2.5 3.4M93.2 152.6l-.2 .2M93.2 152.7l-.2 .2M95.5 156.2h.1M95.6 156.3h.1M95.7 156.1h.1M95.7 156.1l-.2 .1M95.8 156.1h.1"/>
<path d="M95.8 156.1l-.2 .2M96.5 162.5l1.4 2.7M98.4 161.4l1.8 2.3M98.5 164.8l-.6 .4M100.1 163.8h.1M100.2 163.7v.1M100.2 163.7l-.1 .1M100.6 163.3l.1 .1M100.6 163.3l-.4 .4M100.7 163.4l-.5 .4M100.7 163.3l-10.4-14.1 8.2 15.6M100.7 163.3h-.1"/>
<path d="M100.7 163.3v.1"/>
<circle cx="97.3" cy="15.6" r=".12"/>
<circle cx="99.4" cy="16.8" r=".12"/>
<circle cx="38.1" cy="64.3" r=".72"/>
<circle cx="173.5" cy="79.6" r=".08"/>
<circle cx="173.5" cy="75.3" r=".08"/>
<circle cx="175.6" cy="64.3" r=".7"/>
<circle cx="175.6" cy="77.4" r=".17"/>
<circle cx="175.6" cy="77.4" r=".18"/>
<circle cx="175.6" cy="77.4" r="2.31"/>
<circle cx="175.6" cy="77.4" r=".19"/>
<circle cx="177.7" cy="79.6" r=".09"/>
<circle cx="177.7" cy="75.3" r=".08"/>
<circle cx="30.8" cy="88.5" r=".2"/>
<circle cx="24" cy="102.1" r=".41"/>
<circle cx="30.8" cy="114.4" r=".2"/>
<circle cx="74.8" cy="142.9" r=".16"/>
<circle cx="87.8" cy="142.9" r=".16"/>
<circle cx="96.6" cy="162.5" r=".12"/>
<circle cx="98.5" cy="161.3" r=".13"/>
</g>
<text font-size="8.5" x="198.9" y="192.7">Eticket 3D Box Design</text>
<g font-size="8.1">
<text x="22" y="8">6</text>
<text x="71.2" y="8">5</text>
<text x="121.2" y="8">4</text>
<text x="171.3" y="8">3</text>
<text x="221.3" y="8">2</text>
<text x="270.5" y="8">1</text>
<text x="2" y="33.6">D</text>
<text x="289" y="33.6">D</text>
<text x="1.7" y="86.1">C</text>
<text x="288.7" y="86.1">C</text>
<text x="2.7" y="136.1">B</text>
<text x="289.7" y="136.1">B</text>
<text x="2" y="188.6">A</text>
<text x="289" y="188.6">A</text>
<text x="22" y="208">6</text>
<text x="71.2" y="208">5</text>
<text x="121.2" y="208">4</text>
<text x="171.3" y="208">3</text>
<text x="221.3" y="208">2</text>
<text x="270.5" y="208">1</text>
</g>
<g font-size="4.2" fill="#808080">
<text x="74.9" y="19.4">393,00</text>
<text x="37.2" y="36.5">497,00</text>
<text x="108.5" y="38.4">338,00</text>
<text x="50.9" y="45.6">985,00</text>
<text x="50.7" y="52.7">777,00</text>
<text x="218.7" y="53.4">387,66</text>
<text x="144.3" y="55.2">184,50</text>
<text x="184.9" y="55.2">322,43</text>
<text x="73.2" y="65.8">360,00</text>
<text x="124.6" y="64.4">45,50</text>
<text x="140.7" y="65.9">50,00 THRU</text>
<text x="56.9" y="77.1">235,00</text>
<text x="73.1" y="72.5">40,00</text>
<text x="139.5" y="73.3">115,41 THRU</text>
<text x="202.2" y="73.4">602,00</text>
<text x="49.9" y="78.3">170,00</text>
<text x="50.9" y="83.3">45,00</text>
<text x="214.4" y="78.8">155,03</text>
<text x="51" y="88.7">78,00</text>
<text x="117.8" y="86.3">36,00</text>
<text x="148.1" y="87.2">1661,00</text>
<text x="58" y="95.8">584,75</text>
<text x="94" y="93.6">52,50</text>
<text x="138.1" y="94.7">1153,00</text>
<text x="216.4" y="94.8">22,00</text>
<text x="78.8" y="101.2">52,50</text>
<text x="113.3" y="98.2">1382,50</text>
<text x="228.2" y="98.7">157,47</text>
<text x="33.2" y="106.2">22,14</text>
<text x="53.9" y="103.2">100,00</text>
<text x="74.4" y="106.3">19,72</text>
<text x="125.3" y="105.8">1080,25</text>
<text x="51.4" y="108.4">R11,00</text>
<text x="75.6" y="113">1,77</text>
<text x="100.9" y="113">530,00</text>
<text x="207.5" y="114.6">530,00</text>
<text x="57.4" y="120">22,00</text>
<text x="74.6" y="129.4">451,00</text>
<text x="11.6" y="135.1">50,00</text>
<text x="99.8" y="132.9">64,00</text>
<text x="41.9" y="141.1">218,00</text>
<text x="103.4" y="138.7">8,00</text>
<text x="49.6" y="147.1">333,00</text>
<text x="19.7" y="154.5">10,00 THRU</text>
</g>
<g font-size="4.2" fill="#808000">
<text x="48.6" y="59.5">119,00</text>
<text x="11.1" y="80.4">276,00</text>
</g>
<text font-size="3.9" x="277.9" y="188.5">A4</text>
<g font-size="2">
<text x="107.6" y="147.6">UNLESS OTHERWISE SPECIFIED:</text>
<text x="141.4" y="147.6">FINISH:</text>
<text x="188.3" y="147.5">DEBURR AND</text>
<text x="188.3" y="150">BREAK SHARP</text>
<text x="219.6" y="149">DO NOT SCALE DRAWING</text>
<text x="260.3" y="149.2">REVISION</text>
<text x="107.6" y="150.1">DIMENSIONS ARE IN MILLIMETERS</text>
<text x="107.6" y="152.6">SURFACE FINISH:</text>
<text x="107.6" y="155.1">TOLERANCES:</text>
<text x="188.3" y="152.5">EDGES</text>
<text x="109.2" y="157.6">LINEAR:</text>
<text x="109.2" y="160.1">ANGULAR:</text>
<text x="121.3" y="165">NAME</text>
<text x="137" y="164.9">SIGNATURE</text>
<text x="154.2" y="164.9">DATE</text>
<text x="207.1" y="164.9">TITLE:</text>
<text x="107.6" y="169.1">DRAWN</text>
<text x="107.9" y="173.3">CHK'D</text>
<text x="107.4" y="177.4">APPV'D</text>
<text x="108.1" y="181.8">MFG</text>
<text x="108.5" y="186">Q.A</text>
<text x="162.6" y="185.5">MATERIAL:</text>
<text x="207" y="185.5">DWG NO.</text>
<text x="162.6" y="198.5">WEIGHT:</text>
<text x="207.1" y="198.6">SCALE:1:25</text>
<text x="251.5" y="198.6">SHEET 1 OF 1</text>
</g>
</svg>
